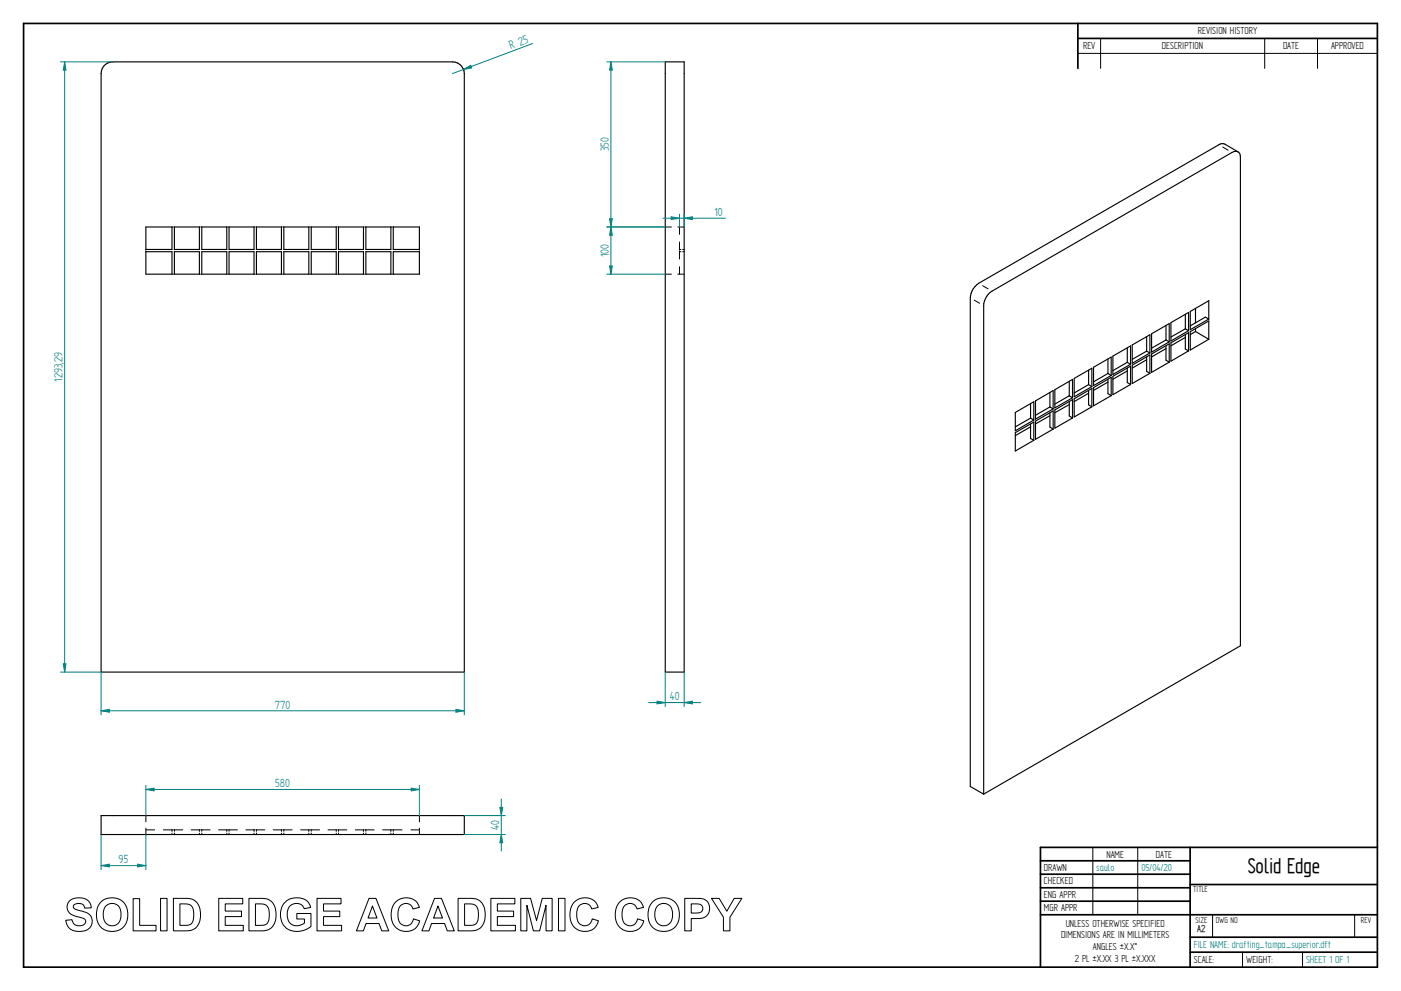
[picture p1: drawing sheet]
<svg xmlns="http://www.w3.org/2000/svg" width="420mm" height="297mm" viewBox="0 0 420 297" stroke-linecap="round" stroke-linejoin="round" font-family="sans-serif">
<g fill="none" stroke="#000" stroke-width=".51">
<path d="M7.1 7h405.8v282.9h-405.8zM323.1 7v13.5M323.1 11.5h89.8M311.9 258h44.9M356.8 254v35.9M412.9 254h-101v35.9M311.9 262h44.9M311.9 266.1h44.9M311.9 270.1h44.9M311.9 274.2h101M356.8 265.1h56.1M356.8 280.9h56.1"/>
<path d="M356.8 285.4h56.1"/>
</g>
<g fill="none" stroke="#000" stroke-width=".3">
<path d="M323.1 16h89.8M329.9 11.5v9M379.1 11.5v9M395 11.5v9M366.6 44.1l1.6 .9M43.7 74.8v.1M43.7 75.2v.2M51.6 68h.2M52.1 68h.2M59.8 68h.2M60.3 68h.2M68 68h.2"/>
<path d="M68.5 68h.2M76.2 68h.2M76.7 68h.2M84.4 68h.2M84.9 68h.2M92.6 68h.2M93.1 68h.2M100.8 68h.2M101.3 68h.2M109 68h.2M109.5 68h.2M117.2 68h.2"/>
<path d="M117.7 68h.2M125.7 74.8v.2M125.7 75.3v.1M199.4 68h1.9M203.2 68h1.9M203.7 74.8h.4M203.7 75.4h.5M203.7 68v2.2M203.7 72.5v2.4M203.7 75.2v2.4M203.7 79.9v2.3M204.6 74.8h.5"/>
<path d="M204.7 75.4h.4M51.6 82.2h.2M52 82.2h.3M59.8 82.2h.2M60.2 82.2h.3M68 82.2h.2M68.5 82.2h.2M76.2 82.2h.2M76.7 82.2h.2M84.4 82.2h.2M84.8 82.2h.3M92.6 82.2h.2"/>
<path d="M93 82.2h.3M100.8 82.2h.2M101.3 82.2h.2M109 82.2h.2M109.5 82.2h.2M117.2 82.2h.2M117.6 82.2h.3M199.4 82.2h1.9M203.2 82.2h1.9M292.1 90l1.6 .9M294.6 85.6l1.6 1M43.7 244.4v1.9"/>
<path d="M43.7 248.2v1.9M43.7 248.7h2.7M49 248.7h2.8M51.6 248.7v.5M51.6 249.7v.4M52.1 248.7h2.7M52.3 248.7v.4M52.3 249.6v.5M57.3 248.7h2.7M59.8 248.7v.5M59.8 249.7v.4M60.3 248.7h2.7"/>
<path d="M60.5 248.7v.4M60.5 249.6v.5M65.5 248.7h2.7M68 248.7v.5M68 249.7v.4M68.5 248.7h2.7M68.7 248.7v.4M68.7 249.6v.5M73.7 248.7h2.7M76.2 248.7v.5M76.2 249.7v.4M76.7 248.7h2.7"/>
<path d="M76.9 248.7v.4M76.9 249.6v.5M81.9 248.7h2.7M84.4 248.7v.5M84.4 249.7v.4M84.9 248.7h2.7M85.1 248.7v.4M85.1 249.6v.5M90.1 248.7h2.7M92.6 248.7v.5M92.6 249.7v.4M93.1 248.7h2.7"/>
<path d="M93.3 248.7v.4M93.3 249.6v.5M98.3 248.7h2.7M100.8 248.7v.5M100.8 249.7v.4M101.3 248.7h2.7M101.5 248.7v.4M101.5 249.6v.5M106.5 248.7h2.7M109 248.7v.5M109 249.7v.4M109.5 248.7h2.7"/>
<path d="M109.7 248.7v.4M109.7 249.6v.5M114.7 248.7h2.7M117.2 248.7v.5M117.2 249.7v.4M117.7 248.7h2.8M117.9 248.7v.4M117.9 249.6v.5M123.2 248.7h2.5M125.7 244.4v1.9M125.7 248.2v1.9M327.6 254v20.2"/>
<path d="M341.1 254v20.2M363.5 274.2v6.7M406.1 274.2v6.7M372.5 285.4v4.5M390.5 285.4v4.5"/>
</g>
<g fill="none" stroke="#000" stroke-width=".34">
<path d="M31.1 19.9a3.5 3.5 0 0 1 2.7-1.4h101.8a3.6 3.6 0 0 1 3.6 3.6v179.3h-108.9v-179.3l.3-1.6zM199.4 18.5h5.7v182.9h-5.7zM371.1 45.5l-3.9-2.3-1.4-.1-72.4 41.8-1.6 1.6-.7 1.4-.2 1.4v146.4l4 2.3M43.7 68h7.9v6.8h-7.9zM43.7 75.4h7.9v6.8h-7.9zM52.3 68h7.5v6.8h-7.5zM52.3 75.4h7.5v6.8h-7.5zM60.5 68h7.5v6.8h-7.5zM60.5 75.4h7.5v6.8h-7.5zM68.7 68h7.5v6.8h-7.5zM68.7 75.4h7.5v6.8h-7.5zM76.9 68h7.5v6.8h-7.5z"/>
<path d="M76.9 75.4h7.5v6.8h-7.5zM85.1 68h7.5v6.8h-7.5zM85.1 75.4h7.5v6.8h-7.5zM93.3 68h7.5v6.8h-7.5zM93.3 75.4h7.5v6.8h-7.5zM101.5 68h7.5v6.8h-7.5zM101.5 75.4h7.5v6.8h-7.5zM109.7 68h7.5v6.8h-7.5zM109.7 75.4h7.5v6.8h-7.5zM117.9 68h7.8v6.8h-7.8zM117.9 75.4h7.8v6.8h-7.8zM296.3 88.2l1.1-1 72-41.5a1.53 1.53 0 0 1 1.7-.2 1.53 1.53 0 0 1 .8 1.6v146.4l-77 44.5v-146.4l.5-2.1z"/>
<path d="M349.5 97.5v4.4M351 96.7l5.3-3.1v5.5l-5.3 3.1zM355.3 98.6l-4.3 2.4M355.3 98.6l1 .5M355.3 94.2v4.4M356.8 93.3l5.6-3.2v5.5l-5.6 3.2zM356.8 99.4l5.6-3.2v5.5l-5.6 3.2zM358.4 99.4l4 2.3M358.4 92.5v4.3M358.4 98.5v.9M358.4 99.4l-1.6 .9M362.4 95.6l-1-.6-4.6 2.7"/>
<path d="M314.7 117.6v4.4M316.2 116.8l5.3-3.1v5.5l-5.3 3.1zM320.5 118.6l-4.3 2.5M320.5 118.6l1 .6M320.5 114.3v4.3M322 119.5l5.3-3.1v5.5l-5.3 3.1zM322 113.4l5.3-3v5.5l-5.3 3zM326.3 117.9l-4.3 2.5M326.3 115.3l-4.3 2.5M326.3 115.3l1 .6M326.3 111v4.3M326.3 117v4.3l1 .6"/>
<path d="M327.8 116.2l5.3-3.1v5.5l-5.3 3zM327.8 110.1l5.3-3.1v5.5l-5.3 3.1zM332.1 114.5l-4.3 2.5M332.1 111.9l-4.3 2.5M332.1 111.9l1 .6M332.1 107.6v4.3M332.1 113.7v4.3l1 .6M333.6 112.8l5.3-3.1v5.5l-5.3 3.1zM333.6 106.7l5.3-3v5.5l-5.3 3zM337.9 111.2l-4.3 2.5M337.9 108.6l1 .6M337.9 108.6l-4.3 2.5"/>
<path d="M337.9 104.3v4.3M337.9 110.3v4.3l1 .6M339.4 109.4l5.3-3v5.5l-5.3 3zM339.4 103.4l5.3-3.1v5.5l-5.3 3.1zM343.7 107.8l-4.3 2.5M343.7 105.2l1 .6M343.7 105.2l-4.3 2.5M343.7 100.9v4.3M343.7 107v4.3l1 .6M345.2 106.1l5.3-3.1v5.5l-5.3 3.1zM345.2 100l5.3-3v5.4l-5.3 3.1zM349.5 104.5l-4.3 2.5"/>
<path d="M349.5 101.9l1 .5M349.5 101.9l-4.3 2.5M349.5 103.6v4.3l1 .6M351 102.7l5.3-3v5.5l-5.3 3zM355.3 101.1l-4.3 2.5M355.3 100.3v4.3l1 .6M304.4 123.6l5.5-3.2v5.5l-5.5 3.2zM304.4 129.7l5.5-3.2v5.5l-5.5 3.2zM308.9 127.9l-4.5 2.7M308.9 125.3l1 .6M308.9 125.3l-4.5 2.6M308.9 121v4.3"/>
<path d="M308.9 127v4.4l1 .6M310.4 126.2l5.3-3.1v5.5l-5.3 3.1zM310.4 120.1l5.3-3v5.5l-5.3 3zM314.7 124.6l-4.3 2.4M314.7 122l1 .6M314.7 122l-4.3 2.5M314.7 123.7v4.3l1 .6M316.2 122.9l5.3-3.1v5.5l-5.3 3zM320.5 121.2l-4.3 2.5M320.5 120.4v4.3l1 .6M30.3 244.4h108.9v5.7h-108.9z"/>
</g>
<path d="M159.7 13l-24.1 9.1M138.9 20.8l2.2-1.2 .3 .8z" fill="none" stroke="#008080" stroke-width=".3"/>
<path d="M138.9 20.8l2.2-1.2 .3 .8z" fill="#008080"/>
<path d="M18.1 18.5h15.7M19.4 18.5l.4 2.5h-.8zM18.1 201.4h12.2" fill="none" stroke="#008080" stroke-width=".3"/>
<path d="M19.4 18.5l.4 2.5h-.8z" fill="#008080"/>
<path d="M19 199h.8l-.4 2.4z" fill="none" stroke="#008080" stroke-width=".3"/>
<path d="M19 199h.8l-.4 2.4z" fill="#008080"/>
<path d="M19.4 18.5v182.9M30.3 201.4v12.8M30.3 213l2.5-.4v.8zM139.2 201.4v12.8" fill="none" stroke="#008080" stroke-width=".3"/>
<path d="M30.3 213l2.5-.4v.8z" fill="#008080"/>
<path d="M136.7 212.6l2.5 .4-2.5 .4z" fill="none" stroke="#008080" stroke-width=".3"/>
<path d="M136.7 212.6l2.5 .4-2.5 .4z" fill="#008080"/>
<path d="M181.9 68h17.5M183.1 68l.5 2.5h-.8zM181.9 82.2h17.5M30.3 213h108.9" fill="none" stroke="#008080" stroke-width=".3"/>
<path d="M183.1 68l.5 2.5h-.8z" fill="#008080"/>
<path d="M182.8 79.7h.8l-.5 2.5z" fill="none" stroke="#008080" stroke-width=".3"/>
<path d="M182.8 79.7h.8l-.5 2.5z" fill="#008080"/>
<path d="M181.9 18.5h17.5M183.1 18.5l.5 2.5h-.8zM181.9 68h17.5M183.1 68v14.2" fill="none" stroke="#008080" stroke-width=".3"/>
<path d="M183.1 18.5l.5 2.5h-.8z" fill="#008080"/>
<path d="M182.8 65.6h.8l-.5 2.4z" fill="none" stroke="#008080" stroke-width=".3"/>
<path d="M182.8 65.6h.8l-.5 2.4z" fill="#008080"/>
<path d="M183.1 18.5v49.5M203.7 64.2v3.8M205.1 64.2v3.8M205.1 65.4l2.5-.4v.8z" fill="none" stroke="#008080" stroke-width=".3"/>
<path d="M205.1 65.4l2.5-.4v.8z" fill="#008080"/>
<path d="M201.2 65l2.5 .4-2.5 .4z" fill="none" stroke="#008080" stroke-width=".3"/>
<path d="M201.2 65l2.5 .4-2.5 .4z" fill="#008080"/>
<path d="M198.8 65.4h18.7M197 210.1l2.4 .5-2.4 .3zM199.4 201.4v10.4M205.1 201.4v10.4" fill="none" stroke="#008080" stroke-width=".3"/>
<path d="M197 210.1l2.4 .5-2.4 .3z" fill="#008080"/>
<path d="M205.1 210.6l2.5-.5v.8z" fill="none" stroke="#008080" stroke-width=".3"/>
<path d="M205.1 210.6l2.5-.5v.8z" fill="#008080"/>
<path d="M194.5 210.6h15.6M139.2 250.1h12.3M139.2 244.4h12.3M150.3 250.1l.4 2.5h-.8z" fill="none" stroke="#008080" stroke-width=".3"/>
<path d="M150.3 250.1l.4 2.5h-.8z" fill="#008080"/>
<path d="M149.9 242h.8l-.4 2.4z" fill="none" stroke="#008080" stroke-width=".3"/>
<path d="M149.9 242h.8l-.4 2.4z" fill="#008080"/>
<path d="M150.3 239.5v15.6M30.3 250.1v10.5M30.3 259.4l2.5-.4v.8zM43.7 250.1v10.5" fill="none" stroke="#008080" stroke-width=".3"/>
<path d="M30.3 259.4l2.5-.4v.8z" fill="#008080"/>
<path d="M41.2 259l2.5 .4-2.5 .4z" fill="none" stroke="#008080" stroke-width=".3"/>
<path d="M41.2 259l2.5 .4-2.5 .4z" fill="#008080"/>
<path d="M43.7 235.4v9M43.7 236.6l2.5-.4v.8zM125.7 235.4v9M30.3 259.4h13.4" fill="none" stroke="#008080" stroke-width=".3"/>
<path d="M43.7 236.6l2.5-.4v.8z" fill="#008080"/>
<path d="M123.3 236.2l2.4 .4-2.4 .4z" fill="none" stroke="#008080" stroke-width=".3"/>
<path d="M123.3 236.2l2.4 .4-2.4 .4z" fill="#008080"/>
<path d="M43.7 236.6h82" fill="none" stroke="#008080" stroke-width=".3"/>
<g fill="none" stroke="#000" stroke-width=".3">
<path d="M20.8 270.1a4.4 4.4 0 0 1 6.2 .5l.3 1.5-1.9 .1a1.85 1.85 0 0 0-1.6-1.4 1.85 1.85 0 0 0-1.8 .9 1.97 1.97 0 0 0 2.1 1.2 3.5 3.5 0 0 1 3.5 3.3 3.2 3.2 0 0 1-3.9 2.9 3.5 3.5 0 0 1-4-3.3l1.9-.2a2.21 2.21 0 0 0 1.8 1.8 2.21 2.21 0 0 0 2.3-1 1.24 1.24 0 0 0-1.5-1.4 4.6 4.6 0 0 1-3.9-2.3l-.2-1.3zM30.3 270.3a4.8 4.8 0 0 1 5.6-.7 4.8 4.8 0 0 1 2.4 5.2 4.8 4.8 0 0 1-5.6 4.3 4.8 4.8 0 0 1-3.7-6l.4-1.4zM31.7 271.6a2.71 2.71 0 0 1 3.2-.5 2.71 2.71 0 0 1 1.4 3 2.74 2.74 0 0 1-2.7 3.4 2.74 2.74 0 0 1-2.7-3.4l.2-1.2zM39.9 269.3h2v8h4.9v1.7h-6.9zM48.1 269.2h2v9.8h-2zM52 269.2h3.6a4.2 4.2 0 0 1 4.5 5 4.1 4.1 0 0 1-4.4 4.8h-3.7zM53.9 270.9a4.6 4.6 0 0 1 3.4 .5 4.9 4.9 0 0 1-.2 5.6l-1 .3h-2.2zM65.6 269.2h7.2v1.7h-5.3v2.1h4.9v1.7h-4.9v2.6h5.4v1.7h-7.3zM74.6 269.2h3.6a4.2 4.2 0 0 1 4.6 5 4.1 4.1 0 0 1-4.5 4.8h-3.7zM76.6 270.9a4.6 4.6 0 0 1 3.4 .5 4.9 4.9 0 0 1-.2 5.6l-1.1 .3h-2.1zM85.3 270.5a5.2 5.2 0 0 1 7.2 0l.6 1.4-1.9 .4a2.69 2.69 0 0 0-3.3-1.4 2.69 2.69 0 0 0-1.8 3.1 3 3 0 0 0 1.6 3.2 3 3 0 0 0 3.6-.6v-1.2h-2.3v-1.6h4.2v3.8a5.8 5.8 0 0 1-8.3-.5 5.8 5.8 0 0 1 .4-6.6zM95 269.2h7.2v1.7h-5.2v2.1h4.9v1.7h-4.9v2.6h5.4v1.7h-7.4z"/>
<path d="M110.6 269.2h2.1l3.8 9.8h-2l-.9-2.2h-3.9l-.8 2.2h-2.1zM111.7 271.5l1.3 3.6h-2.7zM118.5 270.4a4.2 4.2 0 0 1 7.2 1.5l-1.9 .5a2.29 2.29 0 0 0-2.7-1.6 2.29 2.29 0 0 0-1.8 2.6 3.3 3.3 0 0 0 1.6 3.9 2.25 2.25 0 0 0 3.1-1.9l1.8 .6a4.4 4.4 0 0 1-5.1 3.1 4.4 4.4 0 0 1-3.4-4.9l.2-1.9zM130.3 269.2h2l3.9 9.8h-2.1l-.8-2.2h-3.9l-.8 2.2h-2.1zM131.3 271.5l1.3 3.6h-2.6zM137.3 269.2h3.6a4.2 4.2 0 0 1 4.6 5 4.1 4.1 0 0 1-4.5 4.8h-3.7zM139.3 270.9a4.6 4.6 0 0 1 3.4 .5 4.9 4.9 0 0 1-.2 5.6l-1.1 .3h-2.1zM147.2 269.2h7.1v1.7h-5.2v2.1h4.9v1.7h-4.9v2.6h5.4v1.7h-7.3zM156.1 269.2h3l1.7 6.7 1.8-6.7h2.9v9.8h-1.8v-7.7l-1.9 7.7h-1.9l-1.9-7.7-.1 7.7h-1.8zM167.4 269.2h2v9.8h-2zM172.1 270.4a4.2 4.2 0 0 1 7.2 1.5l-1.9 .5a2.29 2.29 0 0 0-2.7-1.6 2.29 2.29 0 0 0-1.8 2.6 3.3 3.3 0 0 0 1.6 3.9 2.25 2.25 0 0 0 3-1.9l1.9 .6a4.4 4.4 0 0 1-5.1 3.1 4.4 4.4 0 0 1-3.4-4.9l.2-1.9zM185.7 270.4a4.2 4.2 0 0 1 7.2 1.5l-1.9 .5a2.29 2.29 0 0 0-2.7-1.6 2.29 2.29 0 0 0-1.8 2.6 3.3 3.3 0 0 0 1.6 3.9 2.25 2.25 0 0 0 3-1.9l1.9 .6a4.4 4.4 0 0 1-5.1 3.1 4.4 4.4 0 0 1-3.5-4.9l.3-1.9z"/>
<path d="M195.6 270.3a4.8 4.8 0 0 1 5.6-.7 4.8 4.8 0 0 1 2.4 5.2 4.8 4.8 0 0 1-5.6 4.3 4.8 4.8 0 0 1-3.7-6l.4-1.4zM197 271.6a2.71 2.71 0 0 1 3.3-.5 2.71 2.71 0 0 1 1.3 3 2.74 2.74 0 0 1-2.6 3.4 2.74 2.74 0 0 1-2.7-3.4l.1-1.2zM205.3 269.2h3.1a3.6 3.6 0 0 1 4.1 1.8 3.1 3.1 0 0 1-3.5 4.3h-1.8v3.7h-1.9zM207.2 270.9a4 4 0 0 1 3.2 .5 1.43 1.43 0 0 1 0 1.7 1.43 1.43 0 0 1-1.6 .5h-1.6zM213.3 269.2h2.3l2.3 3.9 2.2-3.9h2.3l-3.6 5.7v4.1h-1.9v-4.1z"/>
</g>
<text font-size="7.1" x="374.1" y="261.7">Solid Edge</text>
<g font-size="4" fill="#008080">
<text x="153.2" y="14.8" transform="rotate(-21 153.2 14.8)">R 25</text>
<text x="182.5" y="45.4" transform="rotate(-90 182.5 45.4)">350</text>
<text x="214.2" y="64.8">10</text>
<text x="182.5" y="77.1" transform="rotate(-90 182.5 77.1)">100</text>
<text x="18.8" y="114.4" transform="rotate(-90 18.8 114.4)">1293,29</text>
<text x="200.8" y="209.9">40</text>
<text x="82.4" y="212.4">770</text>
<text x="82.5" y="236">580</text>
<text x="149.6" y="248.7" transform="rotate(-90 149.6 248.7)">40</text>
<text x="35.6" y="258.8">95</text>
</g>
<g font-size="3.4">
<text x="359.1" y="10.3">REVISION HISTORY</text>
<text x="324.7" y="14.8">REV</text>
<text x="348.3" y="14.8">DESCRIPTION</text>
<text x="384.6" y="14.8">DATE</text>
<text x="399" y="14.8">APPROVED</text>
<text x="331.7" y="257">NAME</text>
<text x="346.5" y="257">DATE</text>
<text x="313" y="261">DRAWN</text>
<text x="313" y="265">CHECKED</text>
<text x="313" y="269.1">ENG APPR</text>
<text x="313" y="273.1">MGR APPR</text>
<text x="318.1" y="281.3">DIMENSIONS ARE IN MILLIMETERS</text>
<text x="319.5" y="277.7">UNLESS OTHERWISE SPECIFIED</text>
<text x="358.9" y="279.4">A2</text>
<text x="327.6" y="284.8">ANGLES ±X.X°</text>
<text x="322.2" y="288.3">2 PL ±X.XX 3 PL ±X.XXX</text>
<text x="357.9" y="288.6">SCALE:</text>
<text x="373.6" y="288.6">WEIGHT:</text>
</g>
<g font-size="3.4" fill="#008080">
<text x="328.7" y="261.1">saulo</text>
<text x="342.2" y="261.1">05/04/20</text>
<text x="357.9" y="284.2">FILE NAME: drafting_tampa_superior.dft</text>
<text x="391.5" y="288.7">SHEET 1 OF 1</text>
</g>
<g font-size="2.9">
<text x="357.7" y="267.4">TITLE</text>
<text x="358.4" y="276.5">SIZE</text>
<text x="364.5" y="276.5">DWG NO</text>
<text x="408" y="276.5">REV</text>
</g>
</svg>
